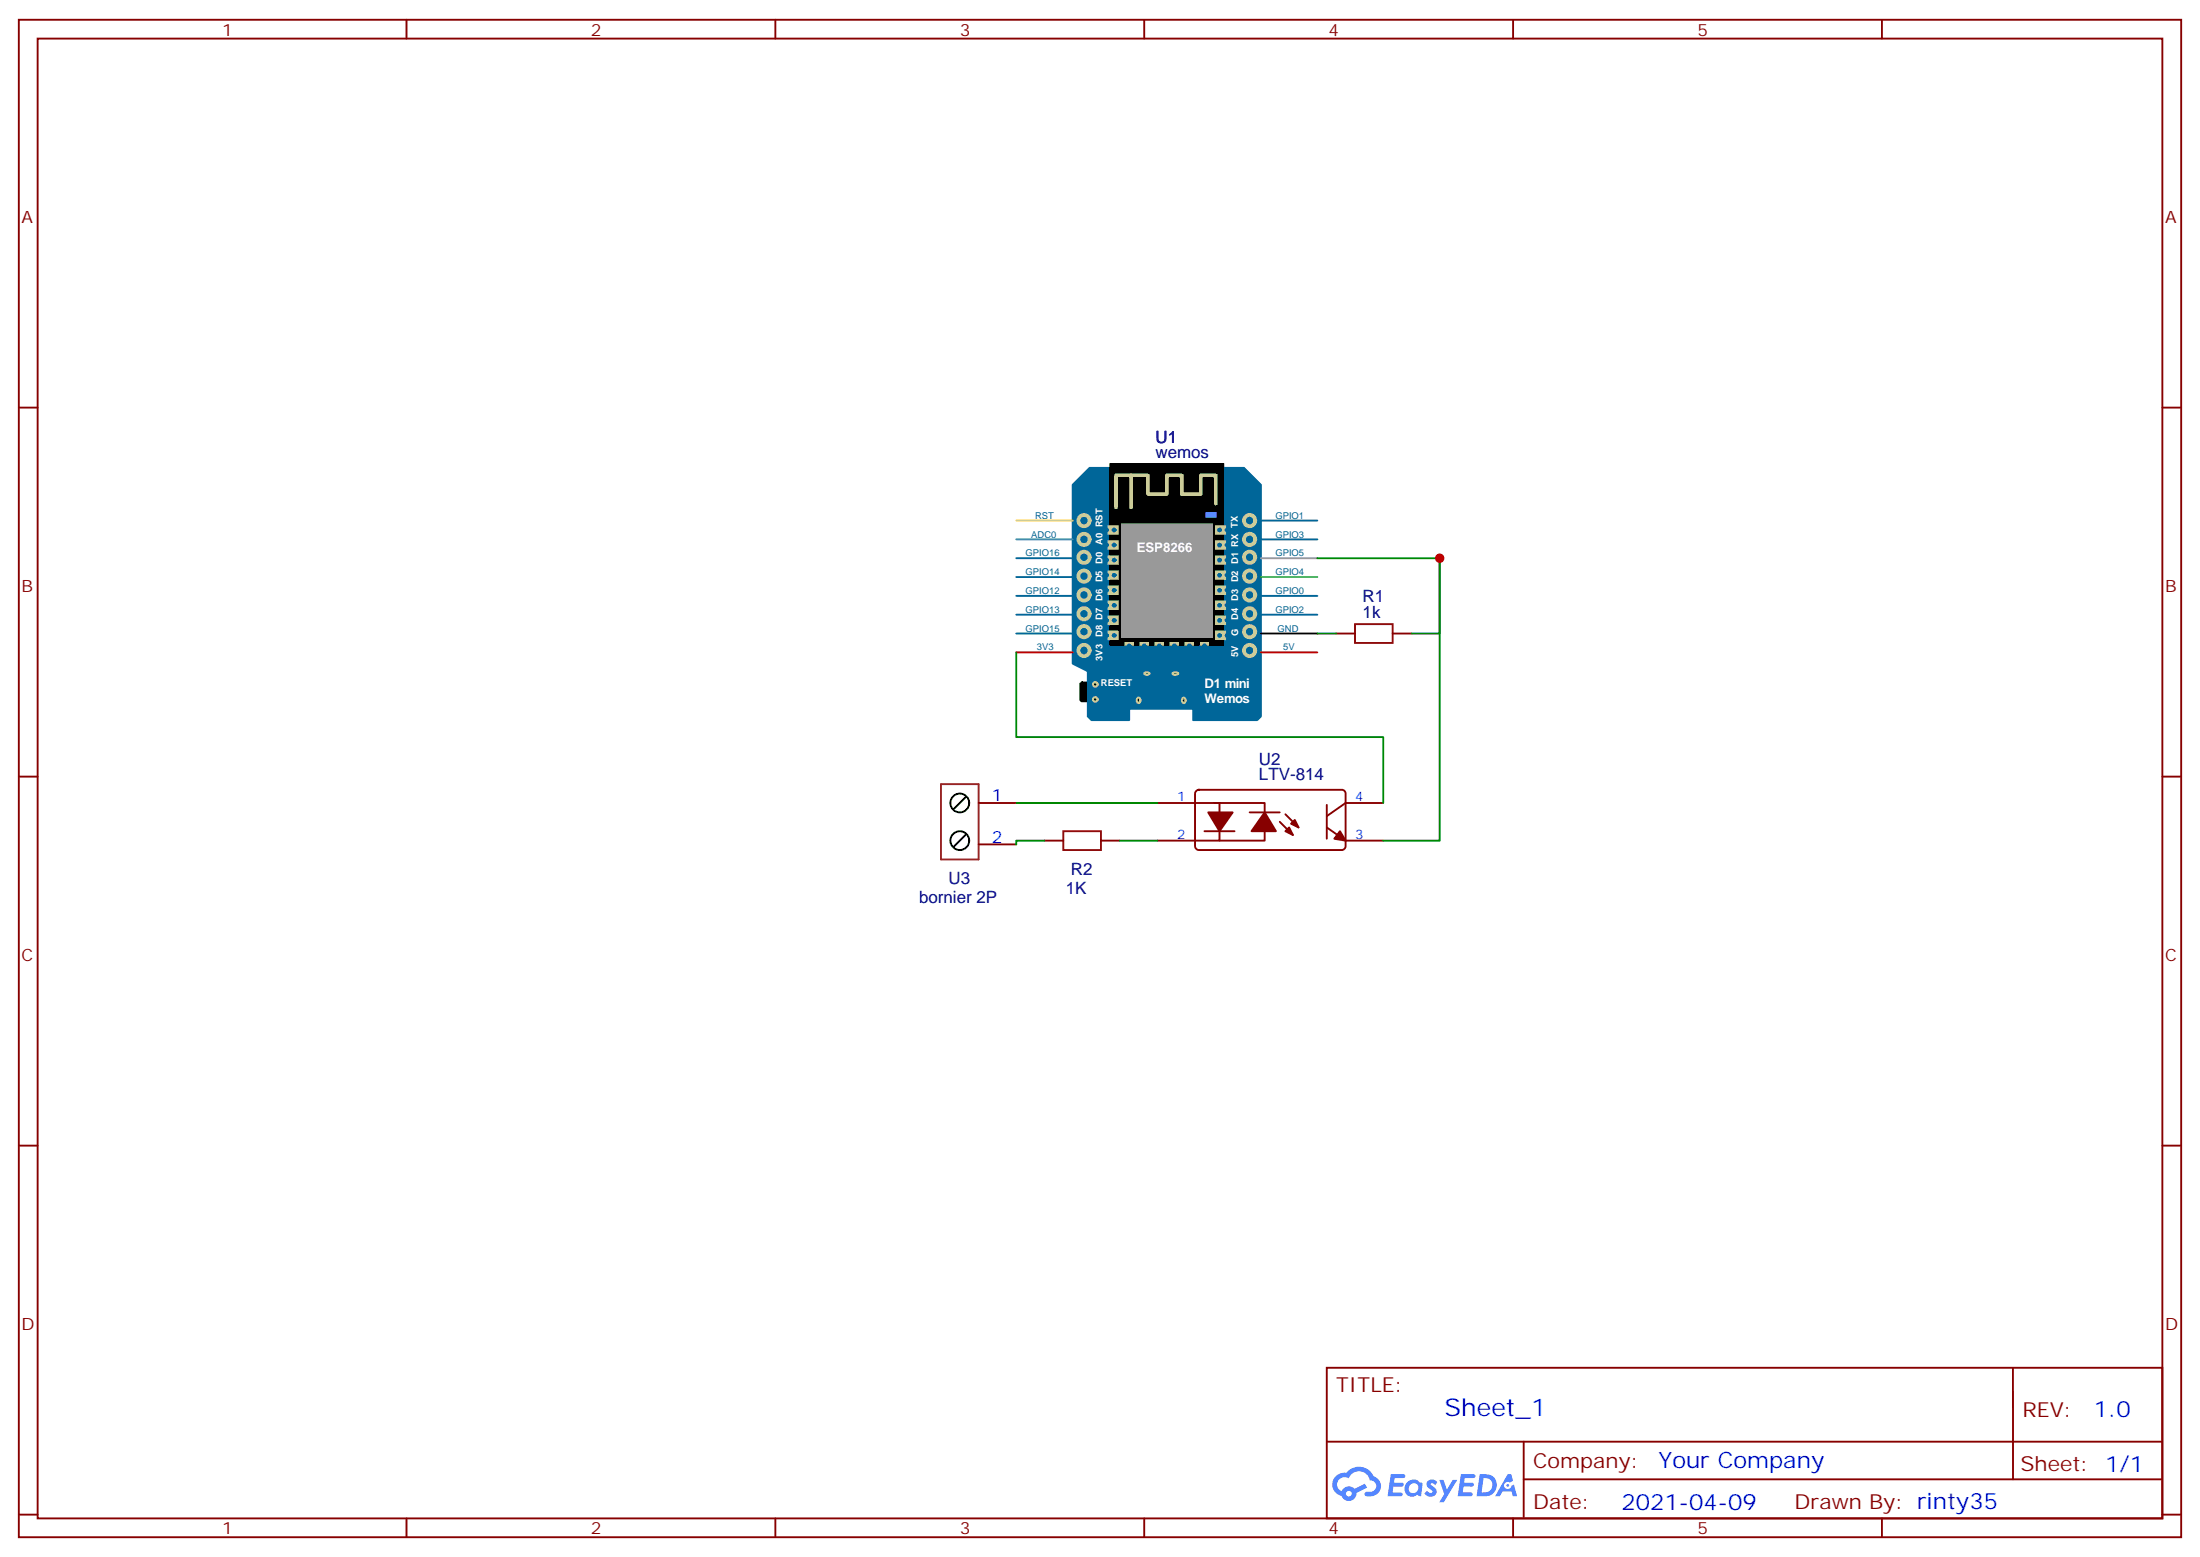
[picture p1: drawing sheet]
<svg xmlns="http://www.w3.org/2000/svg" width="412mm" height="292mm" viewBox="0 0 412 292" stroke-linecap="round" stroke-linejoin="round" font-family="sans-serif">
<g fill="none" stroke="#870000" stroke-width=".35">
<path d="M3.5 3.7h405.4v284.3h-405.4zM7.1 7.2h398.2v277.3h-398.2zM76.2 3.7v3.5M145.3 3.7v3.5M214.5 3.7v3.5M283.6 3.7v3.5M352.8 3.7v3.5M3.5 76.4h3.6M405.3 76.4h3.6M3.5 145.5h3.6M405.3 145.5h3.6M3.5 214.7h3.6"/>
<path d="M405.3 214.7h3.6M248.7 256.3h156.6v28.2h-156.6zM377.3 256.3v20.9M248.7 270.1h156.5M285.6 277.2h119.6M285.6 270.1v14.2M3.5 283.8h3.6M76.2 284.5v3.5M145.3 284.5v3.5M214.5 284.5v3.5M283.6 284.5v3.5M352.8 284.5v3.5"/>
<path d="M405.3 283.8h3.6"/>
</g>
<g fill="#5487ff">
<path d="M267.7 277.5a1.22 1.22 0 0 1 1.7 .2l-.4 .6a.47 .47 0 0 0-.3-.4 .47 .47 0 0 0-.5 .2v.1a1.55 1.55 0 0 1 1.1 1.5 1.34 1.34 0 0 1-2.3 .2l.5-.6a.6 .6 0 0 0 .5 .5 .6 .6 0 0 0 .5-.3l-.1-.2a1.25 1.25 0 0 1-.9-1.7z"/>
<path d="M260.7 276.2h1.5a1.22 1.22 0 0 1 1.2 .2 .37 .37 0 0 1-.3 .6h-1.7l-.1 .8h1.5a.37 .37 0 0 1 .3 .4 .37 .37 0 0 1-.3 .4h-1.6l-.2 1.1h.8a1.15 1.15 0 0 1 1.1 .1 .36 .36 0 0 1-.3 .6h-2.5z"/>
<path d="M273.8 276.2h1.6a1.23 1.23 0 0 1 1.1 .2 .37 .37 0 0 1-.3 .6h-1.6l-.2 .8h1.6a.37 .37 0 0 1 .3 .4 .37 .37 0 0 1-.4 .4l-1.6-.1-.1 1.1h.7a1.15 1.15 0 0 1 1.1 .2 .36 .36 0 0 1-.3 .6h-2.4z"/>
<path d="M282.6 276.2h.7l.3 1.3-.6 .3a.69 .69 0 0 0-1 .3 .69 .69 0 0 0 .4 .9 .69 .69 0 0 0 .9-.6l.5-.2 .6 2.2h-.8l-.2-.9h-1.8l-.5 .9h-.8z"/>
<path d="M269.8 277.3h.8l.6 1.8 1.1-1.8h.9l-2.6 4.2h-.8l.9-1.5z"/>
<path d="M277.4 276.2l-.6 4.2h1.3a2.11 2.11 0 0 0 2.5-2.1 2.11 2.11 0 0 0-2.5-2.1zM278.1 277a1.39 1.39 0 0 1 1.7 1.4 1.39 1.39 0 0 1-1.8 1.2h-.3z"/>
<path d="M263.7 277.8a1.47 1.47 0 0 0-.1 2.1 1.47 1.47 0 0 0 2.1 .1l.7 .4 .3-2.3-.2-.3h-.4a1.49 1.49 0 0 0-2.4 0zM264.4 278.2a.91 .91 0 0 1 1.5 .4 .91 .91 0 0 1-1 1.2 .87 .87 0 0 1-.8-.6 .87 .87 0 0 1 .3-1z"/>
<path d="M250.4 276.6a2.18 2.18 0 0 0 1.1 3.7 1.44 1.44 0 0 0 1.6 .9 1.44 1.44 0 0 0 1.2-1.4l2-1.1-.5-.7-1.9 1a1.47 1.47 0 0 0-2.4 .4 1.39 1.39 0 0 1-.7-1.9 1.39 1.39 0 0 1 2-.5 2.08 2.08 0 0 1 2.2-1.3 2.08 2.08 0 0 1 1.8 1.7 1.07 1.07 0 0 1 1.2 1 1.07 1.07 0 0 1-1 1.1h-.7a.43 .43 0 0 0-.5 .4 .43 .43 0 0 0 .4 .5 2.02 2.02 0 0 0 2.3-.8 2.02 2.02 0 0 0-.2-2.5l-.8-.5a2.98 2.98 0 0 0-5.1-.6l-1.1 .1zM252.3 279.9a.55 .55 0 0 1 1.1 0 .55 .55 0 0 1-1.1 0z"/>
<circle cx="282.6" cy="278.3" r=".26"/>
</g>
<path d="M208.1 87h21.2v33.8h-21.2zM202.6 128.1l.2-.2h1.5l.3 .2v3l-.2 .3h-1.6l-.3-.2z" fill="#000" stroke="#000" stroke-width=".35"/>
<path d="M201.1 90.8l3.2-3.1h28.9l3.2 3.1v43.4l-.7 .7h-12v-2.1h-12v2.1h-7.1l-.7-.7v-8.4l-2.8-1.4z" fill="#069" stroke="#069" stroke-width=".35"/>
<path d="M210.3 98.2h16.9v21.2h-16.9z" fill="#999" stroke="#999" stroke-width=".35"/>
<g fill="none" stroke="#cc9" stroke-width=".71">
<path d="M212 89.1v6M227.9 94.4v-5.3h-2.8v3.5h-3.6v-3.5h-2.8v3.5h-3.5v-3.5h-6v6"/>
<circle cx="203.2" cy="97.5" r="1.06"/>
<circle cx="234.2" cy="97.5" r="1.06"/>
<circle cx="203.2" cy="118.4" r="1.06"/>
<circle cx="203.2" cy="115" r="1.06"/>
<circle cx="203.2" cy="111.5" r="1.06"/>
<circle cx="203.2" cy="101.1" r="1.06"/>
<circle cx="203.2" cy="104.4" r="1.06"/>
<circle cx="203.2" cy="107.9" r="1.06"/>
<circle cx="234.2" cy="115" r="1.06"/>
<circle cx="234.2" cy="118.4" r="1.06"/>
<circle cx="234.2" cy="111.5" r="1.06"/>
<circle cx="234.2" cy="104.4" r="1.06"/>
<circle cx="234.2" cy="101.1" r="1.06"/>
<circle cx="234.2" cy="107.9" r="1.06"/>
<circle cx="203.2" cy="121.9" r="1.06"/>
<circle cx="234.2" cy="121.9" r="1.06"/>
</g>
<path d="M225.8 95.8h2.4v1.4h-2.4z" fill="#69f" stroke="#000" stroke-width=".35"/>
<g fill="#333" stroke="#cc9" stroke-width=".35">
<path d="M213.3 130.8a.46 .46 0 0 1 .5 .4 .46 .46 0 0 1-.5 .5 .68 .68 0 0 1 0-.9z"/>
<path d="M221.7 130.8a.46 .46 0 0 1 .5 .4 .46 .46 0 0 1-.5 .5 .68 .68 0 0 1 0-.9z"/>
<path d="M214.6 126.1l.1-.1a.55 .55 0 0 1 .8 .2 .58 .58 0 0 1-1 0z"/>
<path d="M219.9 126.1l.1-.1a.63 .63 0 0 1 .8 .2 .66 .66 0 0 1-1 0z"/>
<circle cx="205.3" cy="128.2" r=".44"/>
<circle cx="205.3" cy="131.1" r=".44"/>
</g>
<g fill="#cc9" stroke="#cc9" stroke-width=".35">
<path d="M227.9 98.6h1.8v1.4h-1.8z"/>
<path d="M227.9 101.4h1.8v1.4h-1.8z"/>
<path d="M227.9 104.2h1.8v1.5h-1.8z"/>
<path d="M227.9 107.1h1.8v1.4h-1.8z"/>
<path d="M227.9 109.9h1.8v1.4h-1.8z"/>
<path d="M227.9 112.7h1.8v1.4h-1.8z"/>
<path d="M227.9 115.5h1.8v1.4h-1.8z"/>
<path d="M227.9 118.4h1.8v1.4h-1.8z"/>
<path d="M207.8 98.6h1.7v1.4h-1.7z"/>
<path d="M207.8 101.4h1.7v1.4h-1.7z"/>
<path d="M207.8 104.2h1.7v1.5h-1.7z"/>
<path d="M207.8 107.1h1.7v1.4h-1.7z"/>
<path d="M207.8 109.9h1.7v1.4h-1.7z"/>
<path d="M207.8 112.7h1.7v1.4h-1.7z"/>
<path d="M207.8 115.5h1.7v1.4h-1.7z"/>
<path d="M207.8 118.4h1.7v1.4h-1.7z"/>
<path d="M211 120.5h1.4v.3h-1.4z"/>
<path d="M213.8 120.5h1.4v.3h-1.4z"/>
<path d="M216.6 120.5h1.4v.3h-1.4z"/>
<path d="M219.4 120.5h1.4v.3h-1.4z"/>
<path d="M222.2 120.5h1.5v.3h-1.5z"/>
<path d="M225.1 120.5h1.4v.3h-1.4z"/>
</g>
<g fill="#069" stroke="#069" stroke-width=".35">
<path d="M211.5 120.8a.38 .38 0 0 1 .5 .4 .38 .38 0 0 1-.5 .3 .48 .48 0 0 1 0-.7z"/>
<path d="M214.3 120.8a.38 .38 0 0 1 .5 .4 .38 .38 0 0 1-.5 .3 .48 .48 0 0 1 0-.7z"/>
<path d="M217.1 120.8a.38 .38 0 0 1 .5 .4 .38 .38 0 0 1-.5 .3 .48 .48 0 0 1 0-.7z"/>
<path d="M220 120.8a.38 .38 0 0 1 .5 .4 .38 .38 0 0 1-.5 .3 .48 .48 0 0 1 0-.7z"/>
<path d="M222.8 120.8a.38 .38 0 0 1 .5 .4 .38 .38 0 0 1-.5 .3 .48 .48 0 0 1 0-.7z"/>
<path d="M225.6 120.8a.38 .38 0 0 1 .5 .4 .38 .38 0 0 1-.5 .3 .48 .48 0 0 1 0-.7z"/>
<circle cx="230" cy="99.3" r=".26"/>
<circle cx="228.6" cy="99.3" r=".26"/>
<circle cx="230" cy="102.1" r=".26"/>
<circle cx="228.6" cy="102.1" r=".26"/>
<circle cx="230" cy="105" r=".26"/>
<circle cx="228.6" cy="105" r=".26"/>
<circle cx="230" cy="107.8" r=".26"/>
<circle cx="228.6" cy="107.8" r=".26"/>
<circle cx="230" cy="110.6" r=".26"/>
<circle cx="228.6" cy="110.6" r=".26"/>
<circle cx="230" cy="113.4" r=".26"/>
<circle cx="228.6" cy="113.4" r=".26"/>
<circle cx="230" cy="116.2" r=".26"/>
<circle cx="228.6" cy="116.2" r=".26"/>
<circle cx="230" cy="119.1" r=".26"/>
<circle cx="228.6" cy="119.1" r=".26"/>
<circle cx="207.4" cy="99.3" r=".26"/>
<circle cx="208.8" cy="99.3" r=".26"/>
<circle cx="207.4" cy="102.1" r=".26"/>
<circle cx="208.8" cy="102.1" r=".26"/>
<circle cx="207.4" cy="105" r=".26"/>
<circle cx="208.8" cy="105" r=".26"/>
<circle cx="207.4" cy="107.8" r=".26"/>
<circle cx="208.8" cy="107.8" r=".26"/>
<circle cx="207.4" cy="110.6" r=".26"/>
<circle cx="208.8" cy="110.6" r=".26"/>
<circle cx="207.4" cy="113.4" r=".26"/>
<circle cx="208.8" cy="113.4" r=".26"/>
<circle cx="207.4" cy="116.2" r=".26"/>
<circle cx="208.8" cy="116.2" r=".26"/>
<circle cx="207.4" cy="119.1" r=".26"/>
<circle cx="208.8" cy="119.1" r=".26"/>
</g>
<path d="M236.4 97.5h10.5M190.5 111.7h10.6M190.5 115.2h10.6M190.5 104.6h10.6M190.5 108.1h10.6M190.5 118.7h10.6M236.4 101.1h10.5M236.4 111.7h10.5M236.4 115.2h10.5" fill="none" stroke="#069" stroke-width=".35"/>
<path d="M236.4 104.6h10.5" fill="none" stroke="#999" stroke-width=".35"/>
<path d="M236.4 108.1h10.5" fill="none" stroke="#3c3" stroke-width=".35"/>
<g fill="none" stroke="#000" stroke-width=".35">
<path d="M236.4 118.7h10.5M181 149.4l-2.1 2.1M181 156.5l-2.1 2.1"/>
<circle cx="179.9" cy="157.5" r="1.76"/>
<circle cx="179.9" cy="150.5" r="1.76"/>
</g>
<path d="M190.5 122.2h10.6M236.4 122.2h10.5" fill="none" stroke="#f00" stroke-width=".35"/>
<path d="M190.5 97.5h10.6" fill="none" stroke="#fc3" stroke-width=".35"/>
<path d="M190.5 101.1h10.6" fill="none" stroke="#0cc" stroke-width=".35"/>
<g fill="none" stroke="#870000" stroke-width=".35">
<path d="M250.5 118.7h3.5M261.1 118.7h3.5M183.4 150.5h7.1M183.4 158.2h7.1M195.8 157.5h3.5M206.4 157.5h3.5M217 150.5h11.6v7h-11.6M224.2 148.2l.5-.2h26.8a.71 .71 0 0 1 .7 .7v9.9a.76 .76 0 0 1-.7 .7h-26.8a.76 .76 0 0 1-.7-.7v-9.9zM225.8 155.8h5.6M227.5 150.5h9.6v7h-8.5M234.2 152.2h5.7M239.9 154l2.5 2.5"/>
<path d="M240.9 152.6l2.5 2.4M248.7 155l3.5 2.5h7.1M248.7 150.8v6.4M259.3 150.5h-7.1l-3.5 2.4"/>
</g>
<g fill="#870000" stroke="#870000" stroke-width=".35">
<path d="M251.2 155.8l1 1.7-2.1-.3z"/>
<path d="M240.9 155.8l.8-.8 .7 1.5z"/>
<path d="M242 154.3l.7-.7 .7 1.4z"/>
<path d="M226.5 152.2h4.6l-2.5 3.6z"/>
<path d="M237.1 152.2l2.1 3.6h-4.6z"/>
</g>
<path d="M176.4 146.9h7v14.1h-7z" fill="none" stroke="#8c2424" stroke-width=".35"/>
<path d="M246.9 104.6h23v52.9h-10.6M246.9 118.7h3.6M269.9 104.6v14.1h-5.3M190.5 122.2v15.9h68.8v12.4M190.5 150.5h26.5M195.8 157.5h-5.3v.7M209.9 157.5h7.1" fill="none" stroke="#008700" stroke-width=".35"/>
<path d="M254 116.9h7.1v3.6h-7.1zM199.3 155.8h7.1v3.5h-7.1z" fill="none" stroke="#a10000" stroke-width=".35"/>
<circle cx="269.9" cy="104.6" r=".88" fill="#c00"/>
<text font-size="4.6" fill="#00f" x="270.8" y="265.3">Sheet_1</text>
<g font-size="4.2" fill="#00f">
<text x="392.5" y="265.6">1.0</text>
<text x="310.9" y="275.1">Your Company</text>
<text x="304" y="282.9">2021-04-09</text>
</g>
<g font-size="3.9" fill="#800">
<text x="250.5" y="260.9">TITLE:</text>
<text x="379.1" y="265.6">REV:</text>
<text x="287.4" y="275.1">Company:</text>
<text x="378.7" y="275.7">Sheet: 1/1</text>
<text x="287.4" y="282.8">Date:</text>
<text x="336.4" y="282.8">Drawn By: rinty35</text>
</g>
<g font-size="3.2" fill="#800">
<text x="41.6" y="6.7">1</text>
<text x="110.8" y="6.7">2</text>
<text x="179.9" y="6.7">3</text>
<text x="249.1" y="6.7">4</text>
<text x="318.2" y="6.7">5</text>
<text x="4.1" y="41.8">A</text>
<text x="405.9" y="41.8">A</text>
<text x="4.1" y="110.9">B</text>
<text x="405.9" y="110.9">B</text>
<text x="4.1" y="180.1">C</text>
<text x="405.9" y="180.1">C</text>
<text x="4.1" y="249.2">D</text>
<text x="405.9" y="249.2">D</text>
<text x="41.6" y="287.5">1</text>
<text x="110.8" y="287.5">2</text>
<text x="179.9" y="287.5">3</text>
<text x="249.1" y="287.5">4</text>
<text x="318.2" y="287.5">5</text>
</g>
<g font-size="3.2" fill="#000080">
<text x="216.6" y="83">U1</text>
<text x="216.6" y="85.9">wemos</text>
<text x="255.4" y="112.7">R1</text>
<text x="255.4" y="115.9">1k</text>
<text x="236" y="143.3">U2</text>
<text x="236" y="146.2">LTV-814</text>
<text x="177.8" y="165.7">U3</text>
<text x="199.8" y="167.5">1K</text>
<text x="200.7" y="164">R2</text>
<text x="172.3" y="169.2">bornier 2P</text>
</g>
<g font-size="3.2" fill="#00f">
<text x="185.9" y="150.1">1</text>
<text x="185.9" y="157.9">2</text>
</g>
<g font-size="2.5" fill="#fff">
<text x="213.1" y="103.4">ESP8266</text>
<text x="225.8" y="131.6">Wemos</text>
<text x="225.8" y="129">D1 mini</text>
</g>
<g font-size="2.5" fill="#00f">
<text x="220.7" y="150.1">1</text>
<text x="254" y="150.1">4</text>
<text x="220.7" y="157.2">2</text>
<text x="254" y="157.2">3</text>
</g>
<g font-size="1.8" fill="#069">
<text x="193.3" y="100.7">ADC0</text>
<text x="194" y="97.2">RST</text>
<text x="239.1" y="97.2">GPIO1</text>
<text x="239.1" y="100.7">GPIO3</text>
<text x="192.3" y="104.2">GPIO16</text>
<text x="192.3" y="107.8">GPIO14</text>
<text x="239.1" y="104.2">GPIO5</text>
<text x="239.1" y="107.8">GPIO4</text>
<text x="192.3" y="111.3">GPIO12</text>
<text x="239.1" y="111.3">GPIO0</text>
<text x="192.3" y="114.8">GPIO13</text>
<text x="192.3" y="118.4">GPIO15</text>
<text x="239.1" y="114.8">GPIO2</text>
<text x="239.5" y="118.4">GND</text>
<text x="194.4" y="121.9">3V3</text>
<text x="240.6" y="121.9">5V</text>
</g>
<g font-size="1.8" fill="#fff">
<text x="206.7" y="105.6" transform="rotate(-90 206.7 105.6)">D0</text>
<text x="206.7" y="102.1" transform="rotate(-90 206.7 102.1)">A0 RST</text>
<text x="232.1" y="105.6" transform="rotate(-90 232.1 105.6)">D1 RX TX</text>
<text x="206.7" y="112.6" transform="rotate(-90 206.7 112.6)">D6</text>
<text x="206.7" y="109.1" transform="rotate(-90 206.7 109.1)">D5</text>
<text x="232.1" y="112.6" transform="rotate(-90 232.1 112.6)">D3</text>
<text x="232.1" y="109.1" transform="rotate(-90 232.1 109.1)">D2</text>
<text x="206.7" y="119.4" transform="rotate(-90 206.7 119.4)">D8 D7</text>
<text x="232.1" y="119.1" transform="rotate(-90 232.1 119.1)">G</text>
<text x="232.1" y="116.2" transform="rotate(-90 232.1 116.2)">D4</text>
<text x="206.7" y="123.8" transform="rotate(-90 206.7 123.8)">3V3</text>
<text x="232.1" y="123.1" transform="rotate(-90 232.1 123.1)">5V</text>
<text x="206.4" y="128.5">RESET</text>
</g>
</svg>
